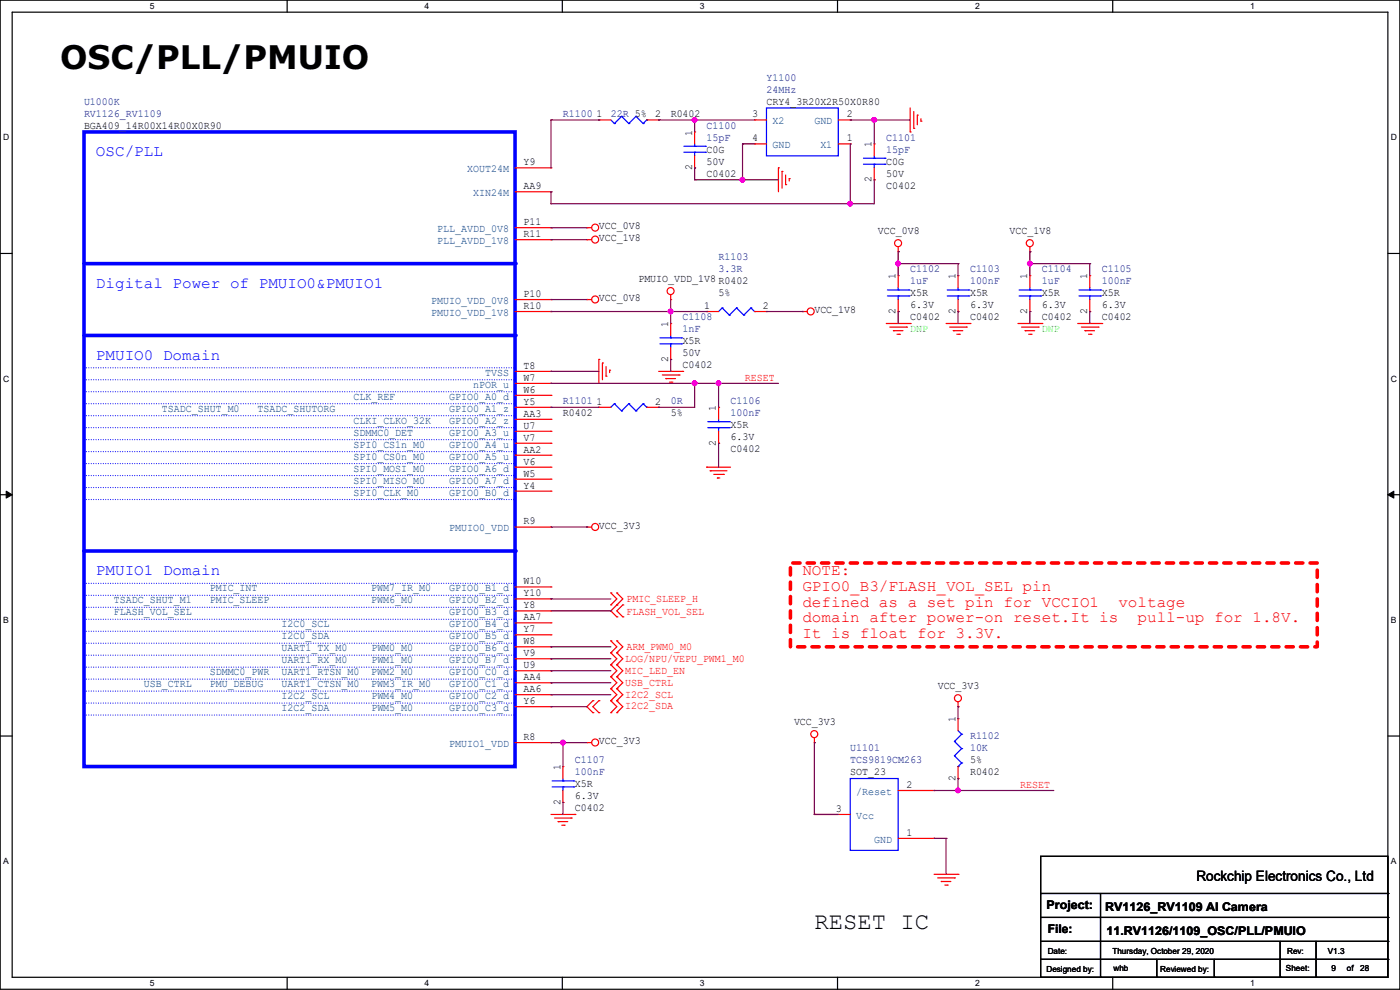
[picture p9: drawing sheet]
<svg xmlns="http://www.w3.org/2000/svg" width="297mm" height="210mm" viewBox="0 0 297 210" stroke-linecap="round" stroke-linejoin="round" font-family="sans-serif">
<path d="M0 0h297v209.8h-297zM2.6 2.6h291.8v204.7h-291.8z" fill="none" stroke="#000" stroke-width=".25"/>
<g fill="#fff">
<path d="M31.7 .3h1v2h-1z"/>
<path d="M31.7 207.6h1v2h-1z"/>
</g>
<path d="M60.9 0v2.6M60.9 207.3v2.5" fill="none" stroke="#000" stroke-width=".25"/>
<g fill="#fff">
<path d="M90.1 .3h1v2h-1z"/>
<path d="M90.1 207.6h1v2h-1z"/>
</g>
<path d="M119.3 0v2.6M119.3 207.3v2.5" fill="none" stroke="#000" stroke-width=".25"/>
<g fill="#fff">
<path d="M148.5 .3h.9v2h-.9z"/>
<path d="M148.5 207.6h.9v2h-.9z"/>
</g>
<path d="M177.7 0v2.6M177.7 207.3v2.5" fill="none" stroke="#000" stroke-width=".25"/>
<g fill="#fff">
<path d="M206.8 .3h1v2h-1z"/>
<path d="M206.8 207.6h1v2h-1z"/>
</g>
<path d="M236.1 0v2.6M236.1 207.3v2.5" fill="none" stroke="#000" stroke-width=".25"/>
<g fill="#fff">
<path d="M265.2 .3h1v2h-1z"/>
<path d="M265.2 207.6h1v2h-1z"/>
<path d="M.7 28.2h1.2v1.9h-1.2z"/>
<path d="M295.1 28.2h1.2v1.9h-1.2z"/>
<path d="M.7 79.3h1.2v2h-1.2z"/>
<path d="M295.1 79.3h1.2v2h-1.2z"/>
</g>
<path d="M0 53.8h2.6M294.4 53.8h2.6" fill="none" stroke="#000" stroke-width=".25"/>
<g fill="#fff">
<path d="M.7 130.5h1.2v2h-1.2z"/>
<path d="M295.1 130.5h1.1v2h-1.1z"/>
</g>
<path d="M0 104.9h2.6M294.4 104.9h2.6" fill="none" stroke="#000" stroke-width=".25"/>
<path d="M1.3 104.2l1.3 .7-1.3 .8zM294.4 104.9l1.3-.7v1.5z" fill="#000" stroke="#000" stroke-width=".21"/>
<g fill="#fff">
<path d="M.7 181.7h1.2v2h-1.2z"/>
<path d="M295.1 181.7h1.1v2h-1.1z"/>
</g>
<g fill="none" stroke="#000" stroke-width=".25">
<path d="M0 156.1h2.6M294.4 156.1h2.6M220.8 181.7h73.6v25.6h-73.6zM220.8 189.5h73.6M220.8 194.6h73.6M220.8 199.7h73.6M233.5 189.5v17.8M271.6 199.7v7.6M279.2 199.7v7.6M294.4 189.5h.1M294.4 194.6h.1M294.4 199.7h.1"/>
<path d="M220.8 203.5h73.6M233.5 207.3h.1M245.4 207.3h.1M245.4 203.5v3.8M257.6 207.3h.1M257.6 203.5v3.8M271.6 207.3h.1M279.2 207.3h.1M294.4 203.5h.1"/>
</g>
<path d="M167.7 119.4h111.7v17.8h-111.7z" fill="none" stroke="#f00" stroke-width=".76" stroke-dasharray="1.5 1.5"/>
<g fill="none" stroke="#f00" stroke-width=".25">
<path d="M127 25.4h.1M127 25.4h2.6M137.2 25.4h2.5M139.7 25.4h.1M147.4 28h.1M147.4 35.6h.1M147.4 28v2.5M147.4 33.1v2.5M160.1 25.4h.1M160.1 30.5h.1M160.1 30.5h2.5M160.1 25.4h2.5"/>
<path d="M165.1 35.6h.1M165.1 35.6v5.1M165.9 36.4h.1M165.9 36.4v3.5M166.7 39.2h.1M166.7 37.1v2.1M167.4 37.9h.1M167.4 37.9v.5M177.8 30.5h2.6M177.8 25.4h2.6M180.4 30.5h.1M180.4 25.4h.1"/>
<path d="M185.5 30.5h.1M185.5 38.1h.1M185.5 30.5v2.6M185.5 35.6v2.5M193.1 28h.1M193.1 22.9v5.1M193.8 27.2h.1M193.8 23.7v3.5M194.6 24.4h.1M194.6 24.4v2.1M195.4 25.7h.1M195.4 25.2v.5"/>
<path d="M124.5 48.3h.1M124.5 50.8h.1M124.5 48.3h1M124.5 50.8h1M190.5 53.4h.1M190.5 52.4v1M203.2 58.5h.1M203.2 58.5v2.5M218.5 53.4h.1M218.5 58.5h.1M218.5 52.4v1M218.5 58.5v2.5"/>
<path d="M124.5 63.5h.1M124.5 63.5h1M127 76.2h.1M127 76.2v5.1M127.8 77h.1M127.8 77v3.6M128.6 79.8h.1M128.6 77.8v2M129.3 78.5h.1M129.3 78.5v.5M139.7 78.8h5.1M140.5 79.5h3.6"/>
<path d="M142.3 63.5h.1M142.3 68.6h.1M142.3 76.2h.1M142.3 62.5v1M142.3 68.6v2.6M142.3 73.7v2.5M144.1 79.5h.1M144.8 78.8h.1M149.9 66.1h.1M149.9 66.1h2.5M160.1 66.1h2.5M162.6 66.1h.1"/>
<path d="M170.2 66.1h.1M170.2 66.1h1M188 68.6h5.1M188.8 69.4h3.5M189.5 70.1h.1M189.5 70.1h2.1M190.3 70.9h.5M190.8 70.9h.1M192.3 69.4h.1M193.1 68.6h.1M200.7 68.6h5.1M201.5 69.4h3.5"/>
<path d="M202.2 70.1h.1M202.2 70.1h2.1M203 70.9h.5M203.2 66.1h.1M203.2 63.5v2.6M203.5 70.9h.1M205 69.4h.1M205.8 68.6h.1M215.9 68.6h5.1M216.7 69.4h3.6M217.5 70.1h.1M217.5 70.1h2"/>
<path d="M218.2 70.9h.5M218.5 66.1h.1M218.5 63.5v2.6M218.7 70.9h.1M220.3 69.4h.1M221 68.6h.1M228.6 68.6h5.1M229.4 69.4h3.6M230.2 70.1h.1M230.2 70.1h2M230.9 70.9h.5M231.4 70.9h.1"/>
<path d="M233 69.4h.1M233.7 68.6h.1M127 86.4h.1M127 86.4h2.6M137.2 86.4h2.5M139.7 86.4h.1M141.3 80.3h.1M141.3 80.3h2M142 81.1h.5M142.5 81.1h.1M149.9 99.1h.1M149.9 99.1h5.1"/>
<path d="M150.7 99.9h.1M150.7 99.9h3.5M152.4 86.4h.1M152.4 94h.1M152.4 86.4v2.5M152.4 91.5v2.5M124.5 111.8h.1M124.5 111.8h1M151.4 100.6h2.1M152.2 101.4h.1M152.2 101.4h.5M153.5 100.6h.1"/>
<path d="M129.6 138.5h.1M129.6 135.9h.1M129.6 128.3h.1M129.6 125.8h.1M129.6 135.9l1.3 1.3-1.3 1.3M129.6 138.5l1.3 1.2-1.3 1.3M129.6 125.8l1.3 1.2-1.3 1.3M130.9 138.5h.1M130.9 135.9h.1M130.9 128.3h.1M130.9 130.9h.1M130.9 125.8h.1"/>
<path d="M130.9 135.9l1.2 1.3-1.2 1.3M130.9 125.8l1.2 1.2-2.5 2.6 1.3 1.3M130.9 138.5l1.2 1.2-1.2 1.3M132.1 130.9h.1M132.1 128.3h.1M132.1 128.3l-1.2 1.3 1.2 1.3M124.5 157.5h.1M124.5 157.5h1M125.8 148.6h.1M125.8 151.2h.1M125.8 148.6l-1.3 1.3 1.3 1.3M127 151.2h.1"/>
<path d="M127 148.6h.1M127 148.6l-1.2 1.3 1.2 1.3M129.6 148.6h.1M129.6 146.1h.1M129.6 151.2h.1M129.6 141h.1M129.6 143.6h.1M129.6 146.1l1.3 1.3-1.3 1.2M129.6 143.6l1.3 1.2-1.3 1.3M129.6 148.6l1.3 1.3-1.3 1.3M129.6 141l1.3 1.3-1.3 1.3M130.9 148.6h.1"/>
<path d="M130.9 146.1h.1M130.9 151.2h.1M130.9 141h.1M130.9 143.6h.1M130.9 146.1l1.2 1.3-1.2 1.2M130.9 148.6l1.2 1.3-1.2 1.3M130.9 141l1.2 1.3-1.2 1.3M130.9 143.6l1.2 1.2-1.2 1.3M172.8 157.5h.1M172.8 156.5v1M203.2 149.9h.1M203.2 152.4h.1"/>
<path d="M203.2 148.9v1M203.2 152.4v2.6M116.9 172.8h5.1M117.6 173.5h3.6M118.4 174.3h.1M118.4 174.3h2M119.2 175h.5M119.4 162.6h.1M119.4 170.2h.1M119.4 162.6v2.5M119.4 167.7v2.5M119.7 175h.1"/>
<path d="M121.2 173.5h.1M122 172.8h.1M172.8 172.8h.1M172.8 172.8h7.6M190.5 177.8h7.7M190.5 167.7h7.7M198.2 177.8h.1M198.2 167.7h.1M203.2 165.1h.1M203.2 162.6v2.5M198.2 185.5h5M198.9 186.2h3.6"/>
<path d="M199.7 187h.1M199.7 187h2M200.4 187.7h.6M201 187.7h.1M202.5 186.2h.1M203.2 185.5h.1"/>
<circle cx="126.3" cy="48.3" r=".74"/>
<circle cx="126.3" cy="50.8" r=".74"/>
<circle cx="190.5" cy="51.6" r=".74"/>
<circle cx="218.5" cy="51.6" r=".74"/>
<circle cx="126.3" cy="63.5" r=".74"/>
<circle cx="142.3" cy="61.7" r=".74"/>
<circle cx="172" cy="66.1" r=".74"/>
<circle cx="126.3" cy="111.8" r=".74"/>
<circle cx="126.3" cy="157.5" r=".74"/>
<circle cx="172.7" cy="155.7" r=".74"/>
<circle cx="203.2" cy="148.1" r=".74"/>
</g>
<g fill="none" stroke="#00f" stroke-width=".25">
<path d="M129.6 25.4l.7 .8M130.3 26.2h.1M131.9 24.7h.1M131.9 24.7l-1.6 1.5M131.9 24.7l1.5 1.5M133.4 26.2h.1M134.9 24.7h.1M134.9 24.7l-1.5 1.5M134.9 24.7l1.5 1.5M136.4 26.2h.1M137.2 25.4h.1M137.2 25.4l-.8 .8"/>
<path d="M145.1 32.3h4.5M145.1 31h4.5M147.4 31h.1M147.4 32.3h.1M147.4 30.5v.5M147.4 32.3v.8M149.6 32.3h.1M149.6 31h.1M162.6 22.9h15.2v10.2h-15.2zM183.2 34.8h4.5M183.2 33.6h4.5M185.5 33.6h.1"/>
<path d="M185.5 34.8h.1M185.5 33.1v.5M185.5 34.8v.8M187.7 34.8h.1M187.7 33.6h.1M140 72.9h4.6M140 71.7h4.6M142.3 71.7h.1M142.3 72.9h.1M142.3 71.2v.5M142.3 72.9v.8M144.6 72.9h.1"/>
<path d="M144.6 71.7h.1M153.2 65.3h.1M153.2 65.3l-.8 .8M153.2 65.3l1.5 1.5M154.7 66.8h.1M156.3 65.3h.1M156.3 65.3l-1.6 1.5M156.3 65.3l1.5 1.5M157.8 66.8h.1M159.3 65.3h.1M159.3 65.3l-1.5 1.5M159.3 65.3l.8 .8"/>
<path d="M160.1 66.1h.1M201 62.8h4.5M201 61.5h4.5M203.2 61.5h.1M203.2 62.8h.1M203.2 61v.5M203.2 62.8v.7M205.5 62.8h.1M205.5 61.5h.1M216.2 62.8h4.6M216.2 61.5h4.6M218.5 61.5h.1"/>
<path d="M218.5 62.8h.1M218.5 61v.5M218.5 62.8v.7M220.8 62.8h.1M220.8 61.5h.1M130.3 85.6h.1M130.3 85.6l-.7 .8M130.3 85.6l1.6 1.6M131.9 87.2h.1M133.4 85.6h.1M133.4 85.6l-1.5 1.6M133.4 85.6l1.5 1.6"/>
<path d="M134.9 87.2h.1M136.4 85.6h.1M136.4 85.6l-1.5 1.6M136.4 85.6l.8 .8M137.2 86.4h.1M150.2 90.7h4.5M150.2 89.5h4.5M152.4 89.5h.1M152.4 90.7h.1M152.4 88.9v.6M152.4 90.7v.8M154.7 90.7h.1"/>
<path d="M154.7 89.5h.1M202.5 157.3h.1M202.5 157.3l1.5 1.5M203.2 155l.8 .7M204 155.7h.1M204 158.8h.1M204 155.7l-1.5 1.6M204 158.8l-1.5 1.5M117.1 166.9h4.6M117.1 165.7h4.6M119.4 165.7h.1M119.4 166.9h.1"/>
<path d="M119.4 165.1v.6M119.4 166.9v.8M121.7 166.9h.1M121.7 165.7h.1M180.4 165.1h10.1v15.3h-10.1zM202.5 160.3h.1M202.5 160.3l1.5 1.5M203.2 162.6h.1M204 161.8h.1M204 161.8l-.8 .8"/>
</g>
<path d="M17.8 28h91.5v134.6h-91.5zM17.8 55.9h91.5" fill="none" stroke="#00f" stroke-width=".76"/>
<circle cx="109.3" cy="55.9" r=".38" fill="#00f"/>
<path d="M17.8 71.2h91.5" fill="none" stroke="#00f" stroke-width=".76"/>
<circle cx="109.3" cy="71.2" r=".38" fill="#00f"/>
<path d="M17.8 116.9h91.5" fill="none" stroke="#00f" stroke-width=".76"/>
<circle cx="109.3" cy="116.9" r=".38" fill="#00f"/>
<g fill="none" stroke="#00f" stroke-width=".25" stroke-dasharray="0 .5">
<path d="M17.8 78h91.5M109.3 78h.1M17.8 83.1h91.5M17.8 85.6h91.5M17.8 80.6h91.5M17.8 93.3h91.5M17.8 88.2h91.5M17.8 95.8h91.5M17.8 90.7h91.5M17.8 98.3h91.5M109.3 83.1h.1M109.3 85.6h.1"/>
<path d="M109.3 80.6h.1M109.3 93.3h.1M109.3 88.2h.1M109.3 95.8h.1M109.3 90.7h.1M109.3 98.3h.1M17.8 103.4h91.5M17.8 106h91.5M17.8 100.9h91.5M109.3 103.4h.1M109.3 106h.1M109.3 100.9h.1"/>
<path d="M17.8 123.7h91.5M17.8 126.3h91.5M17.8 128.8h91.5M17.8 131.4h91.5M17.8 139h91.5M17.8 133.9h91.5M17.8 136.4h91.5M109.3 123.7h.1M109.3 126.3h.1M109.3 128.8h.1M109.3 131.4h.1M109.3 139h.1"/>
<path d="M109.3 133.9h.1M109.3 136.4h.1M17.8 141.5h91.5M17.8 149.1h91.5M17.8 144.1h91.5M17.8 151.7h91.5M17.8 146.6h91.5M109.3 141.5h.1M109.3 149.1h.1M109.3 144.1h.1M109.3 151.7h.1M109.3 146.6h.1"/>
</g>
<g fill="none" stroke="#f00" stroke-width=".25">
<path d="M109.3 35.6h7.6M116.9 35.6h.1M109.3 40.7h7.6M109.3 48.3h7.6M109.3 50.8h7.6M116.9 40.7h.1M116.9 48.3h.1M116.9 50.8h.1M190.5 58.5h.1M190.5 58.5v2.5M231.2 58.5h.1M231.2 58.5v2.5"/>
<path d="M109.3 78.8h7.6M109.3 63.5h7.6M109.3 66.1h7.6M116.9 78.8h.1M116.9 63.5h.1M116.9 66.1h.1M190.5 66.1h.1M190.5 63.5v2.6M231.2 66.1h.1M231.2 63.5v2.6M109.3 81.3h7.6M109.3 83.9h7.6"/>
<path d="M109.3 86.4h7.6M109.3 88.9h7.6M109.3 91.5h7.6M109.3 94h7.6M109.3 96.6h7.6M109.3 99.1h7.6M116.9 81.3h.1M116.9 83.9h.1M116.9 86.4h.1M116.9 88.9h.1M116.9 91.5h.1M116.9 94h.1"/>
<path d="M116.9 96.6h.1M116.9 99.1h.1M109.3 101.6h7.6M109.3 104.2h7.6M109.3 111.8h7.6M116.9 101.6h.1M116.9 104.2h.1M116.9 111.8h.1M109.3 137.2h7.6M109.3 139.7h7.6M109.3 124.5h7.6M109.3 127h7.6"/>
<path d="M109.3 129.6h7.6M109.3 134.7h7.6M109.3 132.1h7.6M116.9 137.2h.1M116.9 139.7h.1M116.9 124.5h.1M116.9 127h.1M116.9 129.6h.1M116.9 134.7h.1M116.9 132.1h.1M109.3 142.3h7.6M109.3 149.9h7.6"/>
<path d="M109.3 157.5h7.6M109.3 147.4h7.6M109.3 144.8h7.6M116.9 142.3h.1M116.9 149.9h.1M116.9 157.5h.1M116.9 147.4h.1M116.9 144.8h.1"/>
</g>
<g fill="none" stroke="#00f" stroke-width=".25">
<path d="M188.3 62.8h4.5M188.3 61.5h4.5M190.5 61.5h.1M190.5 62.8h.1M190.5 61v.5M190.5 62.8v.7M192.8 62.8h.1M192.8 61.5h.1M228.9 62.8h4.6M228.9 61.5h4.6M231.2 61.5h.1M231.2 62.8h.1"/>
<path d="M231.2 61v.5M231.2 62.8v.7M233.5 62.8h.1M233.5 61.5h.1"/>
</g>
<g fill="none" stroke="#800040" stroke-width=".25">
<path d="M116.9 25.4h.1M116.9 25.4h10.1M116.9 25.4v10.2M127 25.4h.1M139.7 25.4h.1M139.7 25.4h20.4M147.4 38.1h.1M147.4 25.4h.1M147.4 35.6h.1M147.4 38.1h17.7M147.4 25.4v2.6M147.4 35.6v2.5"/>
<path d="M157.5 30.5h.1M157.5 38.1h.1M157.5 30.5v7.6M157.5 30.5h2.6M180.4 25.4h.1M180.4 30.5h.1M180.4 25.4h12.7M180.4 30.5v12.7M185.5 38.1h.1M185.5 25.4h.1M185.5 38.1v5.1h-68.6v-2.5M185.5 25.4v5.1"/>
<path d="M116.9 40.7h.1M116.9 48.3h.1M116.9 50.8h.1M116.9 48.3h7.6M116.9 50.8h7.6M180.4 43.2h.1M190.5 55.9h.1M190.5 53.4h.1M190.5 55.9h12.7M190.5 53.4v5.1M203.2 55.9h.1M203.2 55.9v2.6"/>
<path d="M218.5 55.9h.1M218.5 53.4h.1M218.5 55.9h12.7M218.5 53.4v5.1M231.2 55.9h.1M231.2 55.9v2.6M116.9 63.5h.1M116.9 78.8h.1M116.9 66.1h.1M116.9 63.5h7.6M116.9 78.8h10.1M116.9 66.1h33"/>
<path d="M142.3 76.2h.1M142.3 66.1h.1M142.3 63.5v5.1M142.3 76.2v2.6M149.9 66.1h.1M162.6 66.1h7.6M170.2 66.1h.1M190.5 66.1h.1M190.5 66.1v2.5M203.2 66.1h.1M203.2 66.1v2.5M218.5 66.1h.1"/>
<path d="M218.5 66.1v2.5M231.2 66.1h.1M231.2 66.1v2.5M116.9 81.3h.1M116.9 86.4h.1M116.9 81.3h48.2M116.9 86.4h10.1M139.7 86.4h.1M147.4 81.3h.1M147.4 81.3v5.1h-7.7M152.4 94h.1M152.4 81.3h.1"/>
<path d="M152.4 81.3v5.1M152.4 94v5.1M116.9 111.8h7.6M124.5 111.8h.1M116.9 137.2h.1M116.9 139.7h.1M116.9 127h.1M116.9 129.6h12.7M116.9 137.2h12.7M116.9 139.7h12.7M116.9 127h12.7M129.6 129.6h.1"/>
<path d="M116.9 157.5h.1M116.9 147.4h.1M116.9 149.9h.1M116.9 142.3h.1M116.9 144.8h.1M116.9 157.5h7.6M116.9 147.4h12.7M116.9 149.9h7.6M116.9 142.3h12.7M116.9 144.8h12.7M119.4 157.5h.1M119.4 157.5v5.1"/>
<path d="M172.8 157.5h.1M172.8 157.5v15.3M203.2 149.9h.1M203.2 149.9v2.5M119.4 170.2h.1M119.4 170.2v2.6M172.8 172.8h.1M172.8 172.8h5M198.2 177.8h.1M198.2 167.7h.1M198.2 167.7h25.4M198.2 177.8h2.5"/>
<path d="M200.7 177.8h.1M200.7 177.8v7.7M203.2 165.1h.1M203.2 167.7h.1M203.2 165.1v2.6"/>
</g>
<g fill="#f0f" stroke="#f0f" stroke-width=".25">
<circle cx="218.5" cy="55.9" r=".49"/>
<circle cx="190.5" cy="55.9" r=".49"/>
<circle cx="119.4" cy="157.5" r=".49"/>
<circle cx="203.2" cy="167.7" r=".49"/>
<circle cx="180.4" cy="43.2" r=".49"/>
<circle cx="157.5" cy="38.1" r=".49"/>
<circle cx="147.3" cy="25.4" r=".49"/>
<circle cx="185.4" cy="25.4" r=".49"/>
<circle cx="152.4" cy="81.3" r=".49"/>
<circle cx="147.3" cy="81.3" r=".49"/>
<circle cx="142.3" cy="66.1" r=".49"/>
</g>
<text font-size="6.9" x="12.7" y="14.6">OSC/PLL/PMUIO</text>
<text font-size="5.1" x="172.8" y="197.1">RESET IC</text>
<g font-size="3.3" fill="#00f">
<text x="20.4" y="33.1">OSC/PLL</text>
<text x="20.4" y="61.1">Digital Power of PMUIO0&amp;PMUIO1</text>
<text x="20.4" y="76.3">PMUIO0 Domain</text>
<text x="20.4" y="122">PMUIO1 Domain</text>
</g>
<g font-size="3.3" fill="#f00">
<text x="170.2" y="122">NOTE:</text>
<text x="170.2" y="125.4">GPIO0_B3/FLASH_VOL_SEL pin</text>
<text x="170.2" y="128.7">defined as a set pin for VCCIO1</text>
<text x="170.2" y="132">domain after power-on reset.It is</text>
<text x="237.3" y="128.7">voltage</text>
<text x="241.3" y="132">pull-up for 1.8V.</text>
<text x="170.2" y="135.3">It is float for 3.3V.</text>
</g>
<text font-size="3" x="253.8" y="186.9">Rockchip Electronics Co., Ltd</text>
<g font-size="2.5">
<text x="222" y="192.9">Project:</text>
<text x="222.3" y="198">File:</text>
<text x="234.5" y="193.2">RV1126_RV1109 AI Camera</text>
<text x="234.7" y="198.2">11.RV1126/1109_OSC/PLL/PMUIO</text>
</g>
<g font-size="2.3" fill="#000080">
<text x="162.6" y="17.1">Y1100</text>
<text x="17.8" y="22.2">U1000K</text>
<text x="162.6" y="19.7">24MHz</text>
<text x="17.8" y="24.8">RV1126_RV1109</text>
<text x="119.4" y="24.8">R1100</text>
<text x="129.6" y="24.8">22R 5%</text>
<text x="149.9" y="27.3">C1100</text>
<text x="149.9" y="29.8">15pF</text>
<text x="188" y="29.8">C1101</text>
<text x="188" y="32.4">15pF</text>
<text x="152.4" y="55.2">R1103</text>
<text x="152.4" y="57.8">3.3R</text>
<text x="193.1" y="57.8">C1102</text>
<text x="205.8" y="57.8">C1103</text>
<text x="221" y="57.8">C1104</text>
<text x="233.7" y="57.8">C1105</text>
<text x="193.1" y="60.3">1uF</text>
<text x="205.8" y="60.3">100nF</text>
<text x="221" y="60.3">1uF</text>
<text x="233.7" y="60.3">100nF</text>
<text x="144.8" y="67.9">C1108</text>
<text x="144.8" y="70.5">1nF</text>
<text x="119.4" y="85.7">R1101</text>
<text x="142.3" y="85.7">0R</text>
<text x="155" y="85.7">C1106</text>
<text x="155" y="88.3">100nF</text>
<text x="122" y="161.9">C1107</text>
<text x="180.4" y="159.4">U1101</text>
<text x="180.4" y="161.9">TCS9819CM263</text>
<text x="205.8" y="156.8">R1102</text>
<text x="205.8" y="159.4">10K</text>
<text x="122" y="164.5">100nF</text>
</g>
<g font-size="2.3">
<text x="162.6" y="22.2">CRY4_3R20X2R50X0R80</text>
<text x="17.8" y="27.3">BGA409_14R00X14R00X0R90</text>
<text x="126.5" y="24.9">1</text>
<text x="139" y="24.9">2</text>
<text x="142.3" y="24.8">R0402</text>
<text x="146.8" y="28.7" transform="rotate(-90 146.8 28.7)">1</text>
<text x="159.6" y="24.9">3</text>
<text x="159.6" y="30">4</text>
<text x="179.6" y="30">1</text>
<text x="179.6" y="24.9">2</text>
<text x="111" y="35.1">Y9</text>
<text x="149.9" y="32.4">C0G</text>
<text x="149.9" y="34.9">50V</text>
<text x="184.9" y="31.3" transform="rotate(-90 184.9 31.3)">1</text>
<text x="188" y="34.9">C0G</text>
<text x="111" y="40.1">AA9</text>
<text x="146.8" y="36.1" transform="rotate(-90 146.8 36.1)">2</text>
<text x="149.9" y="37.5">C0402</text>
<text x="184.9" y="38.7" transform="rotate(-90 184.9 38.7)">2</text>
<text x="188" y="40">C0402</text>
<text x="188" y="37.5">50V</text>
<text x="111" y="47.8">P11</text>
<text x="111" y="50.3">R11</text>
<text x="127" y="48.6">VCC_0V8</text>
<text x="127" y="51.2">VCC_1V8</text>
<text x="186.2" y="49.7">VCC_0V8</text>
<text x="214.2" y="49.7">VCC_1V8</text>
<text x="135.4" y="59.8">PMUIO_VDD_1V8 R0402</text>
<text x="190" y="59.2" transform="rotate(-90 190 59.2)">1</text>
<text x="202.7" y="59.2" transform="rotate(-90 202.7 59.2)">1</text>
<text x="217.9" y="59.2" transform="rotate(-90 217.9 59.2)">1</text>
<text x="230.6" y="59.2" transform="rotate(-90 230.6 59.2)">1</text>
<text x="111" y="63">P10</text>
<text x="111" y="65.5">R10</text>
<text x="127" y="63.9">VCC_0V8</text>
<text x="149.4" y="65.5">1</text>
<text x="152.4" y="62.9">5%</text>
<text x="161.8" y="65.5">2</text>
<text x="193.1" y="62.9">X5R</text>
<text x="193.1" y="65.4">6.3V</text>
<text x="205.8" y="62.9">X5R</text>
<text x="205.8" y="65.4">6.3V</text>
<text x="221" y="62.9">X5R</text>
<text x="221" y="65.4">6.3V</text>
<text x="233.7" y="62.9">X5R</text>
<text x="233.7" y="65.4">6.3V</text>
<text x="141.7" y="69.4" transform="rotate(-90 141.7 69.4)">1</text>
<text x="172.8" y="66.4">VCC_1V8</text>
<text x="190" y="66.6" transform="rotate(-90 190 66.6)">2</text>
<text x="193.1" y="67.9">C0402</text>
<text x="202.7" y="66.6" transform="rotate(-90 202.7 66.6)">2</text>
<text x="205.8" y="67.9">C0402</text>
<text x="217.9" y="66.6" transform="rotate(-90 217.9 66.6)">2</text>
<text x="221" y="67.9">C0402</text>
<text x="230.6" y="66.6" transform="rotate(-90 230.6 66.6)">2</text>
<text x="233.7" y="67.9">C0402</text>
<text x="141.7" y="76.8" transform="rotate(-90 141.7 76.8)">2</text>
<text x="144.8" y="73">X5R</text>
<text x="144.8" y="75.6">50V</text>
<text x="111" y="78.2">T8</text>
<text x="111" y="80.8">W7</text>
<text x="111" y="83.3">W6</text>
<text x="144.8" y="78.1">C0402</text>
<text x="111" y="85.9">Y5</text>
<text x="111" y="88.4">AA3</text>
<text x="119.4" y="88.3">R0402</text>
<text x="126.5" y="85.9">1</text>
<text x="139" y="85.9">2</text>
<text x="142.3" y="88.3">5%</text>
<text x="151.9" y="87.2" transform="rotate(-90 151.9 87.2)">1</text>
<text x="111" y="90.9">U7</text>
<text x="111" y="93.5">V7</text>
<text x="151.9" y="94.5" transform="rotate(-90 151.9 94.5)">2</text>
<text x="155" y="95.9">C0402</text>
<text x="155" y="90.8">X5R</text>
<text x="155" y="93.3">6.3V</text>
<text x="111" y="96">AA2</text>
<text x="111" y="101.1">W5</text>
<text x="111" y="98.6">V6</text>
<text x="111" y="103.6">Y4</text>
<text x="111" y="111.3">R9</text>
<text x="127" y="112.1">VCC_3V3</text>
<text x="111" y="124">W10</text>
<text x="111" y="126.5">Y10</text>
<text x="111" y="129">Y8</text>
<text x="111" y="131.6">AA7</text>
<text x="111" y="136.7">W8</text>
<text x="111" y="134.1">Y7</text>
<text x="111" y="139.2">V9</text>
<text x="111" y="141.7">U9</text>
<text x="111" y="149.4">Y6</text>
<text x="111" y="146.8">AA6</text>
<text x="111" y="144.3">AA4</text>
<text x="198.9" y="146.2">VCC_3V3</text>
<text x="168.4" y="153.8">VCC_3V3</text>
<text x="202.7" y="153.2" transform="rotate(-90 202.7 153.2)">1</text>
<text x="111" y="157">R8</text>
<text x="127" y="157.9">VCC_3V3</text>
<text x="205.8" y="161.9">5%</text>
<text x="118.9" y="163.4" transform="rotate(-90 118.9 163.4)">1</text>
<text x="122" y="167">X5R</text>
<text x="180.4" y="164.5">SOT_23</text>
<text x="192.3" y="167.1">2</text>
<text x="202.7" y="165.7" transform="rotate(-90 202.7 165.7)">2</text>
<text x="205.8" y="164.5">R0402</text>
<text x="118.9" y="170.7" transform="rotate(-90 118.9 170.7)">2</text>
<text x="122" y="172.1">C0402</text>
<text x="122" y="169.5">6.3V</text>
<text x="177.3" y="172.2">3</text>
<text x="192.3" y="177.3">1</text>
</g>
<g font-size="2.3" fill="#004080">
<text x="163.9" y="26.4">X2</text>
<text x="172.8" y="26.4">GND</text>
<text x="163.9" y="31.5">GND</text>
<text x="174" y="31.5">X1</text>
<text x="99.1" y="36.5">XOUT24M</text>
<text x="100.4" y="41.6">XIN24M</text>
<text x="92.8" y="49.2">PLL_AVDD_0V8</text>
<text x="92.8" y="51.8">PLL_AVDD_1V8</text>
<text x="91.5" y="64.5">PMUIO_VDD_0V8</text>
<text x="91.5" y="67">PMUIO_VDD_1V8</text>
<text x="100.4" y="82.3">nPOR_u</text>
<text x="102.9" y="79.7">TVSS</text>
<text x="34.3" y="87.3">TSADC_SHUT_M0</text>
<text x="54.6" y="87.3">TSADC_SHUTORG</text>
<text x="75" y="84.8">CLK_REF</text>
<text x="75" y="89.9">CLKI_CLKO_32K</text>
<text x="95.3" y="87.3">GPIO0_A1_z</text>
<text x="95.3" y="84.8">GPIO0_A0_d</text>
<text x="95.3" y="89.9">GPIO0_A2_z</text>
<text x="75" y="92.4">SDMMC0_DET</text>
<text x="75" y="95">SPI0_CS1n_M0</text>
<text x="95.3" y="92.4">GPIO0_A3_u</text>
<text x="95.3" y="95">GPIO0_A4_u</text>
<text x="75" y="97.5">SPI0_CS0n_M0</text>
<text x="75" y="100">SPI0_MOSI_M0</text>
<text x="95.3" y="97.5">GPIO0_A5_u</text>
<text x="95.3" y="100">GPIO0_A6_d</text>
<text x="75" y="102.6">SPI0_MISO_M0</text>
<text x="75" y="105.1">SPI0_CLK_M0</text>
<text x="95.3" y="102.6">GPIO0_A7_d</text>
<text x="95.3" y="105.1">GPIO0_B0_d</text>
<text x="95.3" y="112.7">PMUIO0_VDD</text>
<text x="44.5" y="125.4">PMIC_INT</text>
<text x="78.8" y="125.4">PWM7_IR_M0</text>
<text x="95.3" y="125.4">GPIO0_B1_d</text>
<text x="24.2" y="128">TSADC_SHUT_M1</text>
<text x="24.2" y="130.5">FLASH_VOL_SEL</text>
<text x="44.5" y="128">PMIC_SLEEP</text>
<text x="78.8" y="128">PWM6_M0</text>
<text x="95.3" y="128">GPIO0_B2_d</text>
<text x="95.3" y="130.5">GPIO0_B3_d</text>
<text x="59.7" y="135.6">I2C0_SDA</text>
<text x="59.7" y="133.1">I2C0_SCL</text>
<text x="95.3" y="135.6">GPIO0_B5_d</text>
<text x="95.3" y="133.1">GPIO0_B4_d</text>
<text x="44.5" y="143.2">SDMMC0_PWR</text>
<text x="59.7" y="143.2">UART1_RTSN_M0</text>
<text x="59.7" y="138.1">UART1_TX_M0</text>
<text x="59.7" y="140.7">UART1_RX_M0</text>
<text x="78.8" y="143.2">PWM2_M0</text>
<text x="78.8" y="138.1">PWM0_M0</text>
<text x="78.8" y="140.7">PWM1_M0</text>
<text x="95.3" y="143.2">GPIO0_C0_d</text>
<text x="95.3" y="138.1">GPIO0_B6_d</text>
<text x="95.3" y="140.7">GPIO0_B7_d</text>
<text x="30.5" y="145.8">USB_CTRL</text>
<text x="44.5" y="145.8">PMU_DEBUG</text>
<text x="59.7" y="145.8">UART1_CTSN_M0</text>
<text x="59.7" y="148.3">I2C2_SCL</text>
<text x="78.8" y="145.8">PWM3_IR_M0</text>
<text x="78.8" y="148.3">PWM4_M0</text>
<text x="95.3" y="145.8">GPIO0_C1_d</text>
<text x="95.3" y="148.3">GPIO0_C2_d</text>
<text x="59.7" y="150.8">I2C2_SDA</text>
<text x="78.8" y="150.8">PWM5_M0</text>
<text x="95.3" y="150.8">GPIO0_C3_d</text>
<text x="95.3" y="158.5">PMUIO1_VDD</text>
<text x="181.7" y="168.6">/Reset</text>
<text x="181.7" y="173.7">Vcc</text>
<text x="185.5" y="178.8">GND</text>
</g>
<g font-size="2.3" fill="#0f0">
<text x="193.1" y="70.5">DNP</text>
<text x="221" y="70.5">DNP</text>
</g>
<g font-size="2.3" fill="#f00">
<text x="158" y="80.8">RESET</text>
<text x="132.9" y="130.4">FLASH_VOL_SEL</text>
<text x="132.9" y="127.6">PMIC_SLEEP_H</text>
<text x="132.9" y="137.8">ARM_PWM0_M0</text>
<text x="132.6" y="140.3">LOG/NPU/VEPU_PWM1_M0</text>
<text x="132.6" y="142.9">MIC_LED_EN</text>
<text x="132.6" y="148">I2C2_SCL</text>
<text x="132.6" y="145.4">USB_CTRL</text>
<text x="132.6" y="150.5">I2C2_SDA</text>
<text x="216.5" y="167.2">RESET</text>
</g>
<g font-size="1.8">
<text x="31.8" y="1.9">5</text>
<text x="90.1" y="1.9">4</text>
<text x="148.5" y="1.9">3</text>
<text x="206.8" y="1.9">2</text>
<text x="265.2" y="1.9">1</text>
<text x=".7" y="29.8">D</text>
<text x="295.1" y="29.8">D</text>
<text x=".7" y="80.9">C</text>
<text x="295.1" y="80.9">C</text>
<text x=".7" y="132.1">B</text>
<text x="295.1" y="132.1">B</text>
<text x=".7" y="183.3">A</text>
<text x="295.1" y="183.3">A</text>
<text x="222.3" y="202.3">Date:</text>
<text x="236" y="202.3">Thursday, October 29, 2020</text>
<text x="273.1" y="202.3">Rev:</text>
<text x="281.7" y="202.3">V1.3</text>
<text x="31.8" y="209.2">5</text>
<text x="90.1" y="209.2">4</text>
<text x="148.5" y="209.2">3</text>
<text x="206.8" y="209.2">2</text>
<text x="222" y="206.1">Designed by:</text>
<text x="236.2" y="205.9">whb</text>
<text x="246.1" y="206.1">Reviewed by:</text>
<text x="265.2" y="209.2">1</text>
<text x="272.8" y="205.9">Sheet:</text>
<text x="282.5" y="205.9">9</text>
<text x="285.7" y="205.9">of</text>
<text x="288.6" y="205.9">28</text>
</g>
</svg>
